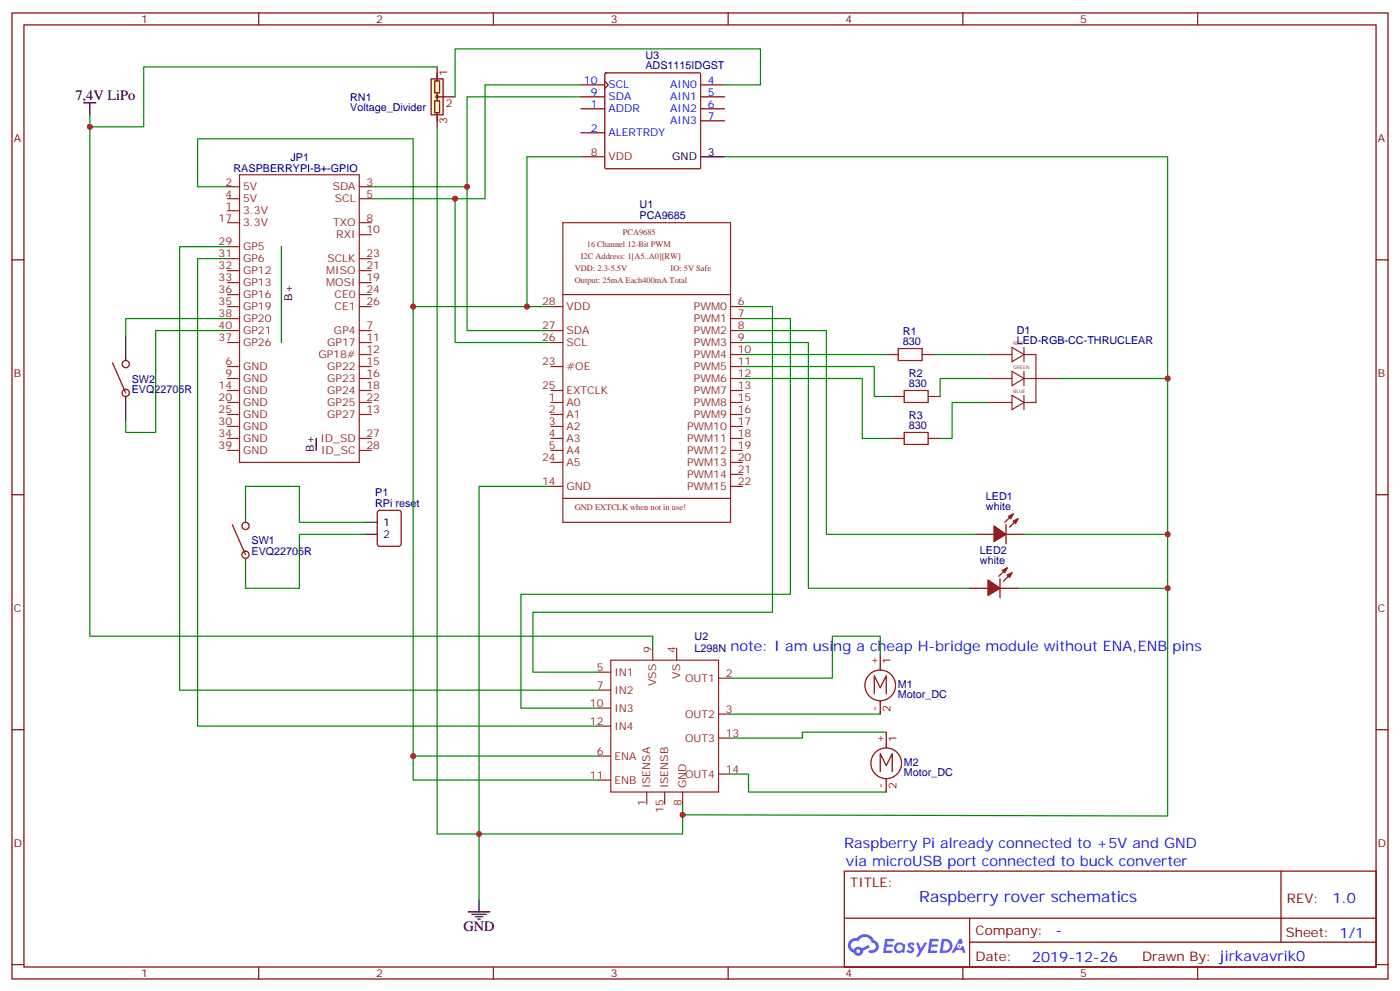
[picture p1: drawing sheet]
<svg xmlns="http://www.w3.org/2000/svg" width="412mm" height="292mm" viewBox="0 0 412 292" stroke-linecap="round" stroke-linejoin="round" font-family="sans-serif">
<g fill="none" stroke="#870000" stroke-width=".35">
<path d="M3.5 3.8h405.4v284.3h-405.4zM7.1 7.3h398.2v277.3h-398.2zM76.2 3.8v3.5M145.3 3.8v3.5M214.5 3.8v3.5M283.6 3.8v3.5M352.8 3.8v3.5M3.5 76.5h3.6M405.3 76.5h3.6M3.5 145.6h3.6M405.3 145.6h3.6M3.5 214.8h3.6"/>
<path d="M405.3 214.8h3.6M248.7 256.4h156.6v28.2h-156.6zM377.3 256.4v20.9M248.7 270.2h156.5M285.6 277.3h119.6M285.6 270.2v14.2M3.5 283.9h3.6M76.2 284.6v3.5M145.3 284.6v3.5M214.5 284.6v3.5M283.6 284.6v3.5M352.8 284.6v3.5"/>
<path d="M405.3 283.9h3.6"/>
</g>
<g fill="#5487ff">
<path d="M267.7 277.6a1.22 1.22 0 0 1 1.7 .2l-.4 .6a.47 .47 0 0 0-.3-.4 .47 .47 0 0 0-.5 .2l.1 .2a1.14 1.14 0 0 1 .8 1.8 1.14 1.14 0 0 1-1.9 0l-.2-.2 .5-.6 .7 .5a.29 .29 0 0 0 .3-.3 .29 .29 0 0 0-.2-.3 1.04 1.04 0 0 1-.6-1.7z"/>
<path d="M260.7 276.3h2.4l.3 .2-.2 .5-1.8 .1-.1 .8h1.5l.3 .4-.3 .4h-1.6l-.2 1.1h1.7l.2 .3-.2 .3-2.6 .1z"/>
<path d="M273.8 276.3h2.4l.3 .2-.1 .5-1.8 .1-.2 .8h1.6l.3 .4-.4 .4h-1.6l-.1 1.1h1.7l.2 .3-.2 .3-2.6 .1z"/>
<path d="M282.6 276.3h.7l.3 1.3-.6 .3a.69 .69 0 0 0-1 .3 .69 .69 0 0 0 .4 .9 .69 .69 0 0 0 .9-.6l.5-.2 .6 2.2h-.8l-.2-.9h-1.8l-.5 .9h-.8z"/>
<path d="M269.8 277.4h.8l.6 1.8 1.1-1.8h.9l-2.6 4.2h-.8l.9-1.5z"/>
<path d="M277.4 276.3l-.6 4.2h1.3a2.11 2.11 0 0 0 2.5-2.1 2.11 2.11 0 0 0-2.5-2.1zM278.1 277.1a1.39 1.39 0 0 1 1.7 1.4 1.39 1.39 0 0 1-1.8 1.3h-.3z"/>
<path d="M263.7 277.9a1.54 1.54 0 0 0-.1 2.2 1.54 1.54 0 0 0 2.2 .1l.6 .3 .3-2.3-.2-.3h-.4a1.49 1.49 0 0 0-2.4 0zM264 278.9a.94 .94 0 0 1 1.8 0 .94 .94 0 0 1-1.8 0z"/>
<path d="M250.4 276.7a2.18 2.18 0 0 0 1.1 3.7 1.44 1.44 0 0 0 1.6 .9 1.44 1.44 0 0 0 1.2-1.4l2-1.1-.5-.7-1.9 1a1.47 1.47 0 0 0-2.4 .4 1.39 1.39 0 0 1-.7-1.9 1.39 1.39 0 0 1 2-.5 2.12 2.12 0 0 1 2.2-1.3 2.12 2.12 0 0 1 1.9 1.7 1.14 1.14 0 0 1 1.1 1.4 1.14 1.14 0 0 1-1.7 .7 .43 .43 0 0 0-.5 .4 .43 .43 0 0 0 .4 .5 1.98 1.98 0 0 0 2.5-1.2 1.98 1.98 0 0 0-1.2-2.6 3.1 3.1 0 0 0-5.3-.6l-.9 .1zM252.3 280a.55 .55 0 0 1 1.1 0 .55 .55 0 0 1-1.1 0z"/>
<circle cx="282.6" cy="278.4" r=".26"/>
</g>
<g fill="none" stroke="#8c2424" stroke-width=".35">
<path d="M67 55h3.6M67 58.5h3.6M70.6 51.4h35.2v84.7h-35.2zM105.8 55h3.6M105.8 58.5h3.6M67 62h3.6M67 65.5h3.6M67 79.7h3.6M67 76.1h3.6M67 72.6h3.6M105.8 65.5h3.6M105.8 79.7h3.6"/>
<path d="M105.8 76.1h3.6M105.8 69.1h3.6M165.8 65.5h49.4v88.2h-49.4zM67 97.3h3.6M67 83.2h3.6M67 90.2h3.6M67 86.7h3.6M67 93.8h3.6M105.8 97.3h3.6M105.8 83.2h3.6M105.8 90.2h3.6M105.8 86.7h3.6"/>
<path d="M162.3 97.3h3.5M162.3 90.2h3.5M165.8 86.7h49.4M215.2 97.3h3.5M215.2 90.2h3.5M215.2 93.8h3.5M67 111.4h3.6M67 100.8h3.6M67 107.9h3.6M67 118.5h3.6M67 114.9h3.6M105.8 111.4h3.6"/>
<path d="M105.8 100.8h3.6M105.8 107.9h3.6M105.8 118.5h3.6M105.8 114.9h3.6M105.8 104.4h3.6M162.3 100.8h3.5M162.3 107.9h3.5M162.3 118.5h3.5M162.3 114.9h3.5M215.2 111.4h3.5M215.2 100.8h3.5M215.2 107.9h3.5"/>
<path d="M215.2 118.5h3.5M215.2 114.9h3.5M215.2 104.4h3.5M291 111.4h7.1M291 118.5h7.1M291 104.4h7.1M298.1 102.2l3.5 2.2-3.5 2.1zM298.1 109.3l3.5 2.1-3.5 2.1zM298.1 116.3l3.5 2.2-3.5 2.1zM301.6 111.4h10.6M301.6 104.4h3.6v14.1h-3.6M301.6 102.2v4.3"/>
<path d="M301.6 109.3v4.2M301.6 116.3v4.3M67 122h3.6M67 125.5h3.6M67 129h3.6M67 132.6h3.6M105.8 122h3.6M105.8 129h3.6M105.8 132.6h3.6M162.3 136.1h3.5M162.3 122h3.5M162.3 125.5h3.5"/>
<path d="M162.3 129h3.5M162.3 132.6h3.5M215.2 136.1h3.5M215.2 122h3.5M215.2 125.5h3.5M215.2 129h3.5M215.2 132.6h3.5M215.2 139.6h3.5M162.3 143.2h3.5M165.8 146.7h49.4M215.2 143.2h3.5M176.4 197.8h3.5"/>
<path d="M179.9 194.3h31.8v38.8h-31.8zM192.3 190.8v3.5M199.3 190.8v3.5M211.7 199.6h3.5M176.4 203.1h3.5M176.4 208.4h3.5M176.4 213.7h3.5M211.7 210.2h3.5M211.7 217.2h3.5M176.4 222.5h3.5M176.4 229.6h3.5M190.5 233.1v3.5"/>
<path d="M195.8 233.1v3.5M201.1 233.1v3.5M211.7 227.8h3.5"/>
</g>
<path d="M206.4 46.1h7M82.9 72.6v28.2M93.1 129v3.6" fill="none" stroke="#000" stroke-width=".35"/>
<g fill="none" stroke="#870000" stroke-width=".35">
<path d="M171.1 32h7.1M171.1 39.1h7.1M171.1 25h7.1M171.1 28.5h7.1M178.2 23.9l1 1.1-1 1M178.2 21.6l.3-.2 27.7 .1 .2 .3-.1 27.7-.3 .2-27.7-.1-.1-.3zM206.4 32h7M206.4 25h7M206.4 28.5h7M206.4 35.6h7M287.5 157.3h5.3M296.3 154.4v5.7"/>
<path d="M296.3 157.3h5.3M298.4 151.3l-2.4 2.4M299.9 152.7l-2.5 2.5M285.8 173.1h5.2M294.6 170.3v5.7M294.6 173.1h5.3M296.7 167.1l-2.5 2.5M298.1 168.6l-2.5 2.4"/>
</g>
<path d="M171.1 46.1h7.1" fill="none" stroke="#f00" stroke-width=".35"/>
<g fill="#870000" stroke="#870000" stroke-width=".35">
<path d="M298.4 153.4l1.5-.7-.7 1.4z"/>
<path d="M297 152l1.4-.7-.7 1.4z"/>
<path d="M292.8 154.8l3.5 2.5-3.5 2.1z"/>
<path d="M296.7 169.3l1.4-.7-.7 1.4z"/>
<path d="M295.3 167.9l1.4-.8-.7 1.5z"/>
<path d="M291 170.7l3.6 2.4-3.6 2.2z"/>
</g>
<path d="M259.3 192.5v4.7M257.5 204.2v-5.3l1.8 3.5 1.8-3.5v5.3M259.3 206.2v4M261.1 215.5v4.6M263.8 201.7a4.5 4.5 0 0 0-6.5-4 4.5 4.5 0 0 0-.8 7.6 4.5 4.5 0 0 0 7.2-2.6l.1-.8M259.3 227.1v-5.3l1.8 3.6 1.7-3.6v5.3M261.1 229.2v3.9M265.6 224.6a4.5 4.5 0 0 0-6.5-4 4.5 4.5 0 0 0-.8 7.6 4.5 4.5 0 0 0 7.2-2.6l.1-.8" fill="none" stroke="#850000" stroke-width=".35"/>
<path d="M127 23.2h3.5v10.6h-3.5z" fill="#ffffc2" stroke="#850000" stroke-width=".35"/>
<path d="M128.8 19.7v4.1M128.1 29.7h1.4v3.5h-1.4zM128.1 23.8h1.4v3.5h-1.4zM128.8 27.3v2.4M128.8 33.3v4M128.8 28.5h5.3" fill="none" stroke="#850000" stroke-width=".35"/>
<circle cx="128.8" cy="28.5" r=".35" fill="#850000" stroke="#850000" stroke-width=".35"/>
<g fill="none" stroke="#870000" stroke-width=".35">
<path d="M33.2 106.8l3.8 8.8M261.1 104.4h3.5M262.8 116.7h3.5M271.6 104.4h3.6M273.4 116.7h3.5M262.8 129h3.5M273.4 129h3.5M68.4 154.4l3.9 8.9M111.4 150.4l.4-.2h5.7l.6 .4 .1 9.5-.5 .6-5.9 .1-.6-.5-.1-9.4z"/>
<circle cx="37" cy="115.6" r="1.06"/>
<circle cx="37" cy="107.2" r="1.06"/>
<circle cx="72.3" cy="154.8" r="1.06"/>
<circle cx="72.3" cy="163.3" r="1.06"/>
</g>
<g fill="none" stroke="#000" stroke-width=".35">
<path d="M24.7 30.3h3.5M26.5 30.3v3.5M37 99.1v7M37 116.7v7.1M72.3 146.7v7M107.6 153.7h3.5M107.6 157.3h3.5M72.3 164.3v7.1M137.9 268.4h6.4M139 269.1h4.2M140.1 269.8h2.1M140.8 270.5h.7"/>
<path d="M141.1 264.9v3.5"/>
</g>
<path d="M264.6 102.6h7v3.5h-7zM266.3 114.9h7.1v3.6h-7.1zM266.3 127.3h7.1v3.5h-7.1z" fill="none" stroke="#a10000" stroke-width=".35"/>
<g fill="none" stroke="#008700" stroke-width=".35">
<path d="M128.8 19.7h-86.5v17.6h-15.8v-3.5M26.5 37.3v150h165.8v3.5M128.8 37.3v208.2h12.3v-102.3h21.2M171.1 28.5h-33.5v26.5M171.1 25h-28.2v33.5h-8.8M213.4 25h10.6v-10.6h-89.9v14.1M67 55h-8.8v-14.1h63.5v49.3h40.6M109.4 55h28.2v42.3h24.7M109.4 58.5h24.7v42.3h28.2M171.1 46.1h-15.9v44.1M213.4 46.1h130.6v65.3M67 72.6h-14.1v130.5h123.5"/>
<path d="M67 76.1h-8.8v137.6h118.2M67 93.8h-30v5.3M67 97.3h-21.1v30h-8.9v-3.5M121.7 90.2v132.3h54.7M218.7 90.2h8.8v90h-70.5v17.6h19.4M218.7 93.8h14.1v81.1h-79.3v33.5h22.9M218.7 97.3h24.7v60h44.1M218.7 100.8h19.4v72.3h47.7M218.7 107.9h38.8v8.8h5.3M218.7 111.4h35.3v17.6h8.8M218.7 104.4h42.4M275.2 104.4h15.8"/>
<path d="M291 111.4h-14.1v5.3M291 118.5h-10.5v10.5h-3.6M312.2 111.4h31.8v128.8l-142.9-.4M72.3 146.7v-3.5h15.9v10.5h19.4M107.6 157.3h-19.4v15.8h-15.9v-1.7M301.6 157.3h42.4M299.9 173.1h44.1M259.3 192.5v-5.2h-14.1v12.3h-30M215.2 210.2h44.1M261.1 215.5h-24.7v1.7h-21.2M121.7 222.5v7.1h54.7M201.1 236.6v8.9h-60v19.4"/>
<path d="M215.2 227.8h5.3v5.3h40.6"/>
</g>
<g fill="#c00">
<circle cx="26.5" cy="37.3" r=".88"/>
<circle cx="141.1" cy="245.5" r=".88"/>
<circle cx="344" cy="157.3" r=".88"/>
<circle cx="137.6" cy="55" r=".88"/>
<circle cx="134.1" cy="58.5" r=".88"/>
<circle cx="155.2" cy="90.2" r=".88"/>
<circle cx="344" cy="173.1" r=".88"/>
<circle cx="344" cy="111.4" r=".88"/>
<circle cx="201.1" cy="239.8" r=".88"/>
<circle cx="121.7" cy="90.2" r=".88"/>
<circle cx="121.7" cy="222.5" r=".88"/>
</g>
<text font-size="4.6" fill="#00f" x="270.8" y="265.4">Raspberry rover schematics</text>
<g font-size="4.2">
<text x="22.2" y="29.6">7,4V LiPo</text>
<text x="136.5" y="274">GND</text>
</g>
<g font-size="4.2" fill="#00f">
<text x="215.2" y="191.5">note: I am using a cheap H-bridge module without ENA,ENB pins</text>
<text x="248.7" y="249.7">Raspberry Pi already connected to +5V and GND</text>
<text x="249.2" y="255">via microUSB port connected to buck converter</text>
<text x="392.5" y="265.7">1.0</text>
<text x="310.9" y="275.2">-</text>
<text x="304" y="283">2019-12-26</text>
</g>
<g font-size="3.9" fill="#800">
<text x="250.5" y="261">TITLE:</text>
<text x="379.1" y="265.7">REV:</text>
<text x="287.4" y="275.2">Company:</text>
<text x="378.7" y="275.8">Sheet: 1/1</text>
<text x="287.4" y="282.9">Date:</text>
<text x="336.4" y="282.9">Drawn By: jirkavavrik0</text>
</g>
<g font-size="3.2" fill="#800">
<text x="41.6" y="6.8">1</text>
<text x="110.8" y="6.8">2</text>
<text x="179.9" y="6.8">3</text>
<text x="249.1" y="6.8">4</text>
<text x="318.2" y="6.8">5</text>
<text x="4.1" y="41.9">A</text>
<text x="405.9" y="41.9">A</text>
<text x="4.1" y="111.1">B</text>
<text x="405.9" y="111.1">B</text>
<text x="4.1" y="180.2">C</text>
<text x="405.9" y="180.2">C</text>
<text x="4.1" y="249.3">D</text>
<text x="405.9" y="249.3">D</text>
<text x="41.6" y="287.6">1</text>
<text x="110.8" y="287.6">2</text>
<text x="179.9" y="287.6">3</text>
<text x="249.1" y="287.6">4</text>
<text x="318.2" y="287.6">5</text>
</g>
<g font-size="3.2" fill="#000080">
<text x="190.1" y="17.4">U3</text>
<text x="190.1" y="20.4">ADS1115IDGST</text>
<text x="103.1" y="29.7">RN1</text>
<text x="103.1" y="32.6">Voltage_Divider</text>
<text x="85.6" y="47.4">JP1</text>
<text x="68.8" y="50.7">RASPBERRYPI-B+-GPIO</text>
<text x="188.4" y="64.5">PCA9685</text>
<text x="188.4" y="61.3">U1</text>
<text x="266" y="101.5">830</text>
<text x="266" y="98.6">R1</text>
<text x="299.5" y="101.2">LED-RGB-CC-THRUCLEAR</text>
<text x="299.5" y="98.2">D1</text>
<text x="38.8" y="112.6">SW2</text>
<text x="267.7" y="113.9">830</text>
<text x="267.7" y="110.9">R2</text>
<text x="38.8" y="115.5">EVQ22705R</text>
<text x="267.7" y="123.3">R3</text>
<text x="267.7" y="126.2">830</text>
<text x="110.5" y="149.2">RPi reset</text>
<text x="110.5" y="145.9">P1</text>
<text x="290.4" y="147.3">LED1</text>
<text x="290.4" y="150.2">white</text>
<text x="74.1" y="160.2">SW1</text>
<text x="74.1" y="163.4">EVQ22705R</text>
<text x="288.7" y="166.1">white</text>
<text x="288.7" y="163.1">LED2</text>
<text x="204.6" y="191.8">L298N</text>
<text x="204.6" y="188.3">U2</text>
<text x="264.5" y="202.5">M1</text>
<text x="264.5" y="205.5">Motor_DC</text>
<text x="266.3" y="225.5">M2</text>
<text x="266.3" y="228.4">Motor_DC</text>
</g>
<g font-size="3.2" fill="#840000">
<text x="131.8" y="22.5" transform="rotate(-90 131.8 22.5)">1</text>
<text x="131.3" y="31.5">2</text>
<text x="131.8" y="36.6" transform="rotate(-90 131.8 36.6)">3</text>
<text x="258.6" y="195.6" transform="rotate(-90 258.6 195.6)">+</text>
<text x="262.3" y="195.3" transform="rotate(-90 262.3 195.3)">1</text>
<text x="258.6" y="209.1" transform="rotate(-90 258.6 209.1)">-</text>
<text x="262.3" y="209.4" transform="rotate(-90 262.3 209.4)">2</text>
<text x="260.3" y="218.5" transform="rotate(-90 260.3 218.5)">+</text>
<text x="264.1" y="218.2" transform="rotate(-90 264.1 218.2)">1</text>
<text x="260.3" y="232.1" transform="rotate(-90 260.3 232.1)">-</text>
<text x="264.1" y="232.4" transform="rotate(-90 264.1 232.4)">2</text>
</g>
<g font-size="3.2" fill="#00f">
<text x="172" y="24.6">10</text>
<text x="174" y="28.2">9</text>
<text x="179.2" y="29.6">SDA</text>
<text x="179.2" y="26">SCL</text>
<text x="197.4" y="26">AIN0</text>
<text x="197.4" y="29.6">AIN1</text>
<text x="208.5" y="24.6">4</text>
<text x="208.5" y="28.2">5</text>
<text x="174" y="31.7">1</text>
<text x="179.2" y="33.1">ADDR</text>
<text x="197.4" y="33.1">AIN2</text>
<text x="208.5" y="31.7">6</text>
<text x="208.5" y="35.2">7</text>
<text x="174" y="38.7">2</text>
<text x="179.2" y="40.1">ALERTRDY</text>
<text x="197.4" y="36.6">AIN3</text>
</g>
<g font-size="3.2" fill="#f00">
<text x="174" y="45.8">8</text>
<text x="179.2" y="47.2">VDD</text>
</g>
<g font-size="3.2">
<text x="198" y="47.2">GND</text>
<text x="208.5" y="45.8">3</text>
<text x="86.1" y="88.5" transform="rotate(-90 86.1 88.5)">B+</text>
<text x="92.4" y="132.9" transform="rotate(-90 92.4 132.9)">B+</text>
<text x="112.9" y="154.8">1</text>
<text x="112.9" y="158.3">2</text>
</g>
<g font-size="3.2" fill="#8d2323">
<text x="66.4" y="58.1">4</text>
<text x="66.4" y="54.6">2</text>
<text x="71.6" y="59.5">5V</text>
<text x="71.6" y="56">5V</text>
<text x="98" y="56">SDA</text>
<text x="98.6" y="59.5">SCL</text>
<text x="107.9" y="54.6">3</text>
<text x="107.9" y="58.1">5</text>
<text x="64.4" y="65.2">17</text>
<text x="66.4" y="61.7">1</text>
<text x="71.6" y="63.1">3.3V</text>
<text x="107.9" y="65.2">8</text>
<text x="71.6" y="66.6">3.3V</text>
<text x="98.1" y="66.6">TXO</text>
<text x="99.1" y="70.1">RXI</text>
<text x="107.9" y="68.7">10</text>
<text x="64.4" y="72.2">29</text>
<text x="64.4" y="75.8">31</text>
<text x="71.6" y="73.7">GP5</text>
<text x="71.6" y="77.2">GP6</text>
<text x="96.4" y="77.2">SCLK</text>
<text x="107.9" y="75.8">23</text>
<text x="64.4" y="79.3">32</text>
<text x="64.4" y="82.8">33</text>
<text x="71.6" y="80.7">GP12</text>
<text x="96.1" y="80.7">MISO</text>
<text x="107.9" y="82.8">19</text>
<text x="107.9" y="79.3">21</text>
<text x="64.4" y="89.9">35</text>
<text x="64.4" y="86.4">36</text>
<text x="71.6" y="84.2">GP13</text>
<text x="71.6" y="87.8">GP16</text>
<text x="96.1" y="84.2">MOSI</text>
<text x="98.5" y="87.8">CE0</text>
<text x="107.9" y="89.9">26</text>
<text x="107.9" y="86.4">24</text>
<text x="159.7" y="89.9">28</text>
<text x="217.3" y="89.9">6</text>
<text x="64.4" y="93.4">38</text>
<text x="71.6" y="91.3">GP19</text>
<text x="71.6" y="94.8">GP20</text>
<text x="98.5" y="91.3">CE1</text>
<text x="166.9" y="91.3">VDD</text>
<text x="204.4" y="91.3">PWM0</text>
<text x="204.4" y="94.8">PWM1</text>
<text x="217.3" y="93.4">7</text>
<text x="64.4" y="100.5">37</text>
<text x="64.4" y="96.9">40</text>
<text x="71.6" y="101.9">GP26</text>
<text x="71.6" y="98.4">GP21</text>
<text x="96.4" y="101.9">GP17</text>
<text x="98.4" y="98.4">GP4</text>
<text x="107.9" y="96.9">7</text>
<text x="107.9" y="100.5">11</text>
<text x="159.7" y="96.9">27</text>
<text x="159.7" y="100.5">26</text>
<text x="166.9" y="98.4">SDA</text>
<text x="166.9" y="101.9">SCL</text>
<text x="204.4" y="98.4">PWM2</text>
<text x="204.4" y="101.9">PWM3</text>
<text x="217.3" y="96.9">8</text>
<text x="217.3" y="100.5">9</text>
<text x="66.4" y="107.5">6</text>
<text x="93.8" y="105.4">GP18#</text>
<text x="107.9" y="107.5">15</text>
<text x="107.9" y="104">12</text>
<text x="159.7" y="107.5">23</text>
<text x="204.4" y="105.4">PWM4</text>
<text x="217.3" y="104">10</text>
<text x="217.3" y="107.5">11</text>
<text x="66.4" y="111.1">9</text>
<text x="71.6" y="112.5">GND</text>
<text x="71.6" y="108.9">GND</text>
<text x="96.4" y="108.9">GP22</text>
<text x="96.4" y="112.5">GP23</text>
<text x="107.9" y="111.1">16</text>
<text x="166.9" y="108.9">#OE</text>
<text x="204.4" y="108.9">PWM5</text>
<text x="204.4" y="112.5">PWM6</text>
<text x="217.3" y="111.1">12</text>
<text x="64.4" y="118.1">20</text>
<text x="64.4" y="114.6">14</text>
<text x="71.6" y="119.5">GND</text>
<text x="71.6" y="116">GND</text>
<text x="96.4" y="119.5">GP25</text>
<text x="96.4" y="116">GP24</text>
<text x="107.9" y="118.1">22</text>
<text x="107.9" y="114.6">18</text>
<text x="159.7" y="114.6">25</text>
<text x="161.7" y="118.1">1</text>
<text x="166.9" y="116">EXTCLK</text>
<text x="166.9" y="119.5">A0</text>
<text x="204.4" y="116">PWM7</text>
<text x="204.4" y="119.5">PWM8</text>
<text x="217.3" y="114.6">13</text>
<text x="217.3" y="118.1">15</text>
<text x="64.4" y="121.6">25</text>
<text x="64.4" y="125.2">30</text>
<text x="71.6" y="123">GND</text>
<text x="96.4" y="123">GP27</text>
<text x="107.9" y="121.6">13</text>
<text x="161.7" y="121.6">2</text>
<text x="161.7" y="125.2">3</text>
<text x="166.9" y="123">A1</text>
<text x="204.4" y="123">PWM9</text>
<text x="217.3" y="121.6">16</text>
<text x="217.3" y="125.2">17</text>
<text x="64.4" y="128.7">34</text>
<text x="71.6" y="126.6">GND</text>
<text x="71.6" y="130.1">GND</text>
<text x="94.4" y="130.1">ID_SD</text>
<text x="107.9" y="128.7">27</text>
<text x="161.7" y="128.7">4</text>
<text x="166.9" y="126.6">A2</text>
<text x="166.9" y="130.1">A3</text>
<text x="202.4" y="126.6">PWM10</text>
<text x="202.4" y="130.1">PWM11</text>
<text x="217.3" y="128.7">18</text>
<text x="64.4" y="132.2">39</text>
<text x="71.6" y="133.6">GND</text>
<text x="94.6" y="133.6">ID_SC</text>
<text x="107.9" y="132.2">28</text>
<text x="159.7" y="135.7">24</text>
<text x="161.7" y="132.2">5</text>
<text x="166.9" y="133.6">A4</text>
<text x="166.9" y="137.2">A5</text>
<text x="202.4" y="133.6">PWM12</text>
<text x="202.4" y="137.2">PWM13</text>
<text x="217.3" y="132.2">19</text>
<text x="217.3" y="135.7">20</text>
<text x="159.7" y="142.8">14</text>
<text x="202.4" y="140.7">PWM14</text>
<text x="217.3" y="139.3">21</text>
<text x="217.3" y="142.8">22</text>
<text x="166.9" y="144.2">GND</text>
<text x="202.4" y="144.2">PWM15</text>
<text x="175.8" y="197.5">5</text>
<text x="191.9" y="192.2" transform="rotate(-90 191.9 192.2)">9</text>
<text x="199" y="192.2" transform="rotate(-90 199 192.2)">4</text>
<text x="175.8" y="202.8">7</text>
<text x="181" y="198.9">IN1</text>
<text x="193.3" y="201.9" transform="rotate(-90 193.3 201.9)">VSS</text>
<text x="200.4" y="199.7" transform="rotate(-90 200.4 199.7)">VS</text>
<text x="201.8" y="200.7">OUT1</text>
<text x="213.8" y="199.2">2</text>
<text x="173.8" y="208.1">10</text>
<text x="181" y="204.2">IN2</text>
<text x="181" y="209.5">IN3</text>
<text x="213.8" y="209.8">3</text>
<text x="173.8" y="213.4">12</text>
<text x="181" y="214.8">IN4</text>
<text x="201.8" y="211.2">OUT2</text>
<text x="201.8" y="218.3">OUT3</text>
<text x="213.8" y="216.9">13</text>
<text x="175.8" y="222.2">6</text>
<text x="181" y="223.6">ENA</text>
<text x="213.8" y="227.5">14</text>
<text x="173.8" y="229.2">11</text>
<text x="181" y="230.6">ENB</text>
<text x="191.6" y="232.1" transform="rotate(-90 191.6 232.1)">ISENSA</text>
<text x="196.8" y="232.1" transform="rotate(-90 196.8 232.1)">ISENSB</text>
<text x="201.8" y="228.9">OUT4</text>
<text x="202.1" y="232.1" transform="rotate(-90 202.1 232.1)">GND</text>
<text x="190.1" y="237.3" transform="rotate(-90 190.1 237.3)">1</text>
<text x="195.4" y="239.3" transform="rotate(-90 195.4 239.3)">15</text>
<text x="200.7" y="237.3" transform="rotate(-90 200.7 237.3)">8</text>
</g>
<g font-size="2.5" fill="#8d2323">
<text x="183.4" y="69.1">PCA9685</text>
<text x="171.1" y="76.1">I2C Address: 1[A5..A0][RW]</text>
<text x="172.9" y="72.6">16 Channel 12-Bit PWM</text>
<text x="169.3" y="79.7">VDD: 2.3-5.5V</text>
<text x="169.3" y="83.2">Output: 25mA Each400mA Total</text>
<text x="197.6" y="79.7">IO: 5V Safe</text>
<text x="169.3" y="150.2">GND EXTCLK when not in use!</text>
</g>
<g font-size="1.4" fill="#8d2323">
<text x="298.4" y="101.5">RED</text>
<text x="298.4" y="108.6">GREEN</text>
<text x="298.4" y="115.6">BLUE</text>
</g>
</svg>
